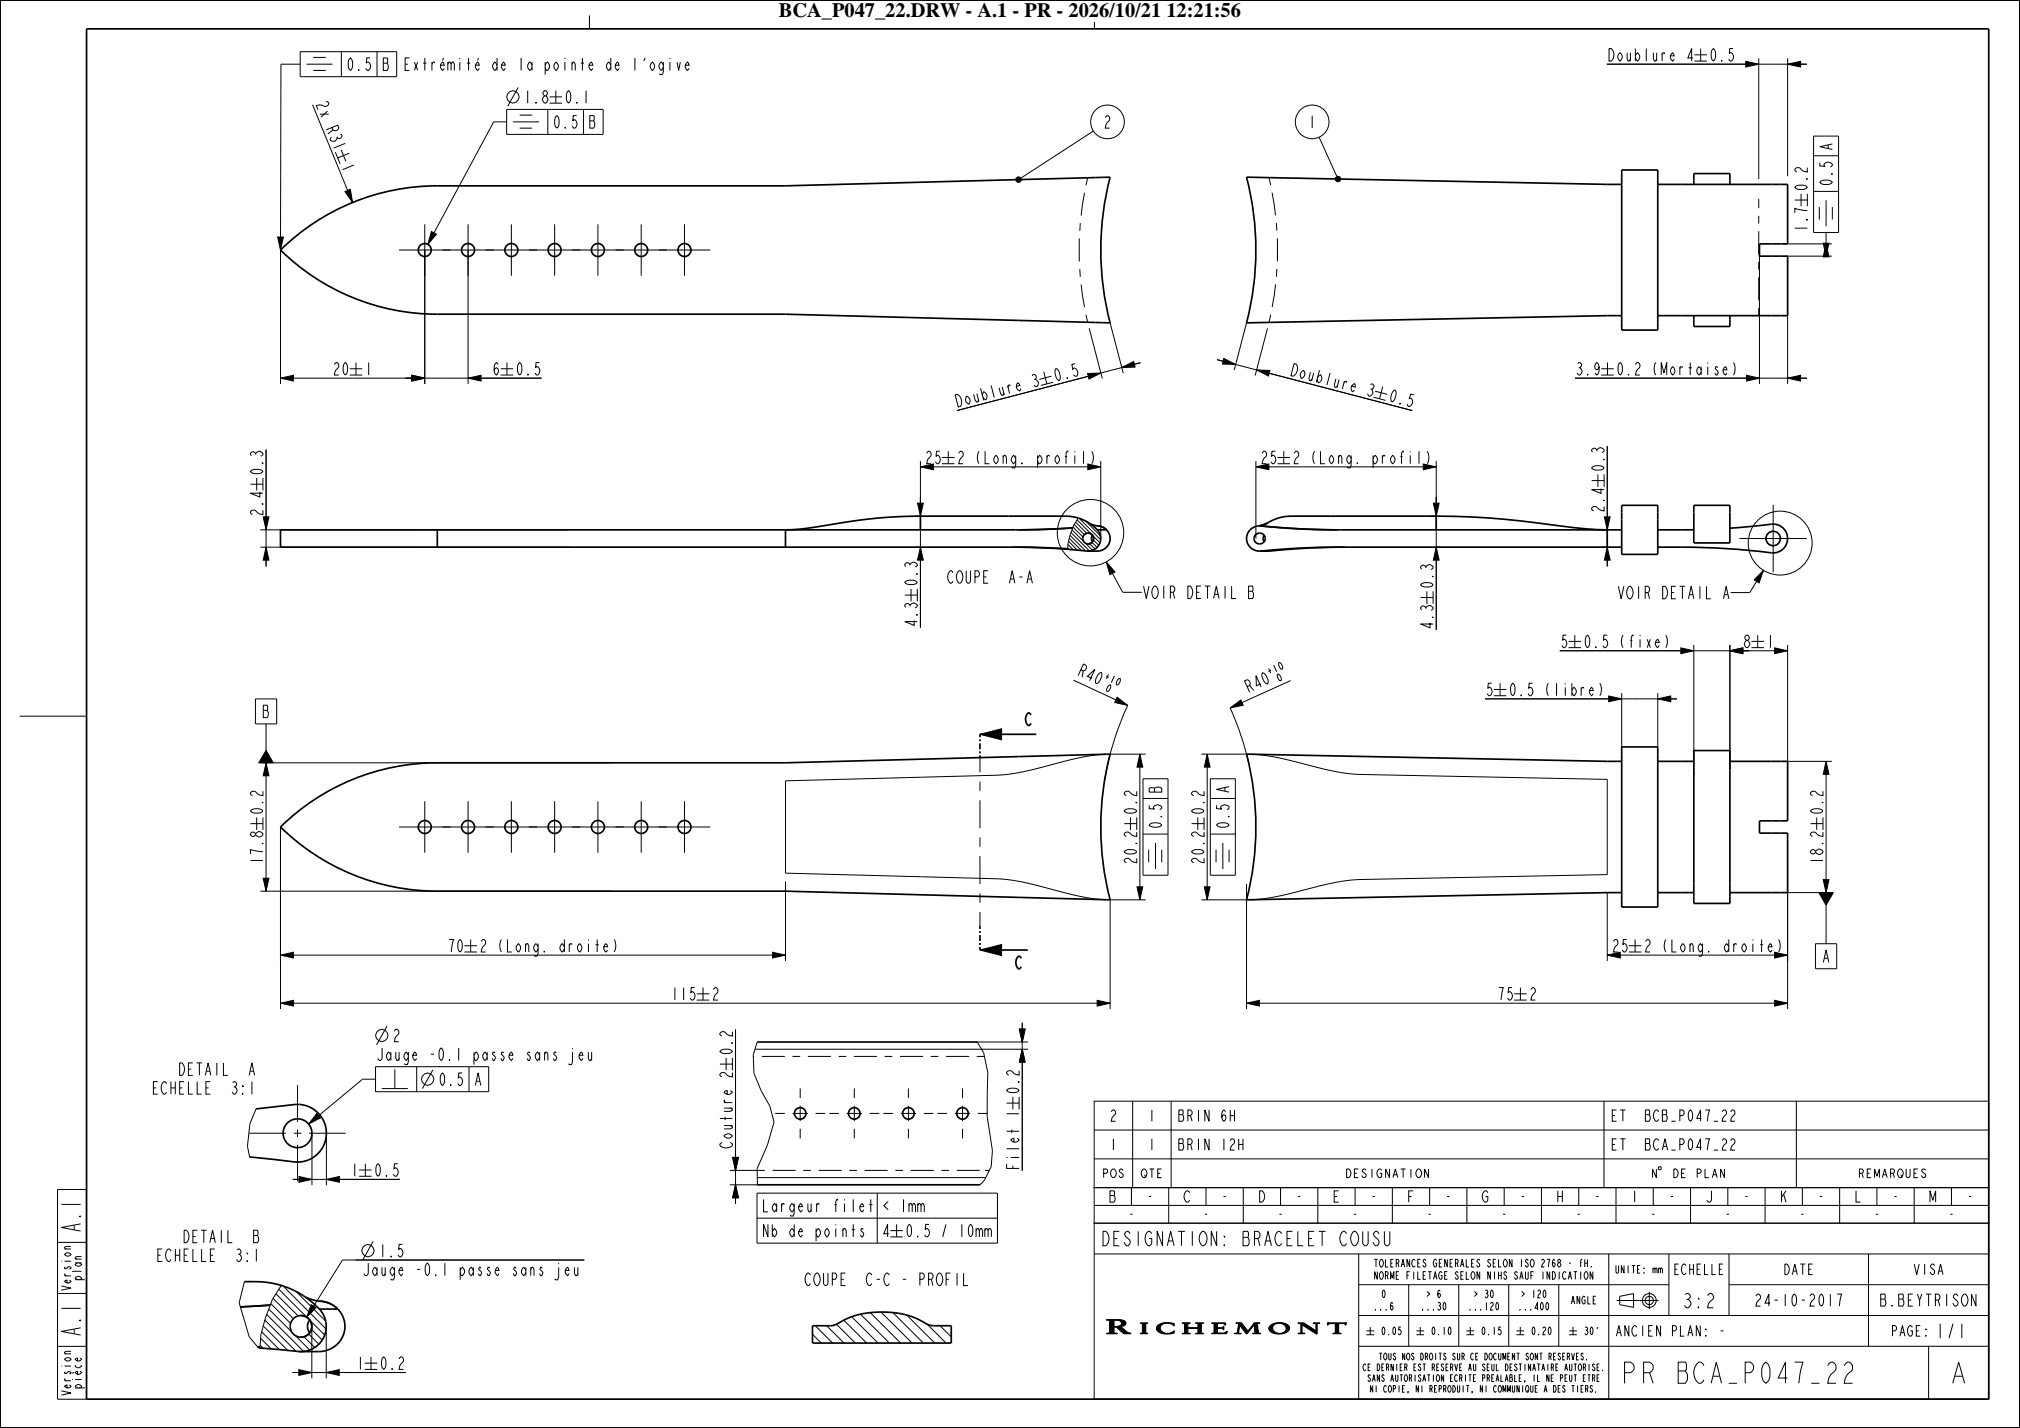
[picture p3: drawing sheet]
<svg xmlns="http://www.w3.org/2000/svg" width="420mm" height="297mm" viewBox="0 0 420 297" stroke-linecap="round" stroke-linejoin="round" font-family="sans-serif">
<g fill="none" stroke="#000" stroke-width=".35">
<path d="M0 0h420v297h-420zM18 6h395.5v285h-395.5zM337.2 38.4l-78-1.5a60 60 0 0 1 0 30.3l78-1.5M337.2 35.4h7.5v33.3h-7.5zM344.7 38.4h27v12.3h-5.9v2.6h5.9v12.4h-27M352.2 38.4v-2.3h7.5v2.3M58.3 52a46.5 46.5 0 0 1 32.6-13.3h72.4l67.5-1.8a60 60 0 0 0 0 30.3l-67.5-1.8h-72.4a46.5 46.5 0 0 1-32.6-13.4zM352.2 65.7v2.2h7.5v-2.2M90.9 110.2v3.6M191.4 107.4h30.2a9.1 9.1 0 0 1 6.6 2.8M191.4 107.4a117.5 117.5 0 0 0-22.1 2.3l-3.1 .4-2.9 .1v3.6M191.4 107.4v2.8"/>
<path d="M210.4 113.8h1.4M211.8 113.8l7.1 .2 7.3 .6M211.8 113.8l10.2 .3M211.8 110.2l11.3-.4-5.3 .3zM211.8 110.2h-153.5v3.6h153.5M226.7 109l1.4 .4M227.2 111.3l-.3 .7 .3 .7M228.1 109.4h.1M228.1 109.4l1 .2 1 .6M228.2 110.2a2.63 2.63 0 0 1 .5 2.8 2.63 2.63 0 0 1-2.5 1.6M228.2 110.2h1.9M230.1 110.2h.1"/>
<path d="M230.1 110.2a2.64 2.64 0 0 1 .4 3 2.64 2.64 0 0 1-2.8 1.4h-1.5M261.9 109.4a2.64 2.64 0 0 0-2.7 2.8 2.64 2.64 0 0 0 3 2.4M261.9 109.4h.3M261.9 109.4h-.1M262.2 114.6h1.6M262.2 109.4a159.4 159.4 0 0 0 16 .8M262.2 114.6h1.5M262.2 109.4h.1M262.2 109.4l7.9 .6 8.1 .2M262.8 111.3l-.2 .7 .2 .7M263.7 108.7l-1.8 .7M263.7 114.6h.3"/>
<path d="M264 114.6h-.2M278.2 113.8a159.4 159.4 0 0 0-16 .8M278.2 110.2h59M278.2 113.8h59M278.2 113.8l-7.1 .2-7.1 .6M279.6 113.8h-1.4M298.6 107.4a191.2 191.2 0 0 1 28.5 2.3l7.1 .5v3.6M298.6 107.4h-30.2a9.1 9.1 0 0 0-4.7 1.3M298.6 107.4v2.8M337.2 105.1h7.5v10.2h-7.5zM352.2 105.1h7.5v7.8h-7.5zM352.2 110.2h-7.5"/>
<path d="M359.7 109.9l7.7-.8a3.1 3.1 0 0 1 3.4 .8 3.1 3.1 0 0 1 .6 3.4 3 3 0 0 1-3.1 1.7l-10.7-1-12.9-.2M203.8 153.8v.4M203.8 154.6v1.2M203.8 156.3v.4M203.8 157.1v.6M214.4 148.7l-.4-.4a1.41 1.41 0 0 0-.6 2.1l.4 .5h.2l.4-.5M215.5 152.7h-11.7v.6M337.2 158.4l-78-1.5a60 60 0 0 1 0 30.3l78-1.5M337.2 155.4h7.5v33.3h-7.5zM344.7 158.4h7.5M352.2 156.1h7.5v31.8h-7.5zM359.7 158.4h12v12.3h-5.9v2.6h5.9v12.4h-12"/>
<path d="M58.3 172a46.5 46.5 0 0 1 32.6-13.3h72.4l67.5-1.8a60 60 0 0 0 0 30.3l-67.5-1.8h-72.4a46.5 46.5 0 0 1-32.6-13.4zM203.8 192.6v.6M203.8 193.6v.5M203.8 194.5v1.2M203.8 196.1v.5M203.8 197v.6h9.9M212.3 199.3l-.3-.4a1.41 1.41 0 0 0-.6 2.2l.4 .4h.2l.3-.4M344.7 185.7h7.5M157.4 216.7h45.8M53.2 230.6l7.9-.9a6 6 0 0 1 6.8 6.5 6 6 0 0 1-7.7 5.3l-8.3-.9M157.5 246.4h46.3M50 271.8l6.2-.4-6.2 .4"/>
<path d="M50.8 266.6a19.4 19.4 0 0 1 12.7 3.2M62.6 273.6a2.25 2.25 0 0 0-2.3 2.3 2.25 2.25 0 0 0 2.3 2.2 2.25 2.25 0 0 0 2.2-2.2M62.6 273.6a2.25 2.25 0 0 1 2.2 2.3M63.5 269.8l2.9 2.5M63.5 269.8l1.3 .5 1.6 .3M64.4 274.5a2.18 2.18 0 0 0 0 2.7M66.3 270.6h.1M66.4 270.6a5.5 5.5 0 0 1 3.8 1.7M66.4 272.3a5.3 5.3 0 0 1 1 5.6 5.3 5.3 0 0 1-4.8 3.2M70.2 272.3h-3.8M70.2 272.3h.1M70.2 272.3a5.2 5.2 0 0 1 1 5.7 5.2 5.2 0 0 1-4.9 3.1h-3.7"/>
<path d="M168.9 275.7h3.8l.9-.1a18.8 18.8 0 0 1 18.7-.5l1.5 .6h4v3.6h-28.9zM53.5 280.1h.6M53.7 280.3l8.3 .8M62 281.1h.6"/>
<circle cx="88.3" cy="52" r="1.35"/>
<circle cx="97.3" cy="52" r="1.35"/>
<circle cx="106.3" cy="52" r="1.35"/>
<circle cx="115.3" cy="52" r="1.35"/>
<circle cx="124.3" cy="52" r="1.35"/>
<circle cx="133.3" cy="52" r="1.35"/>
<circle cx="142.3" cy="52" r="1.35"/>
<circle cx="226.3" cy="112" r="1.13"/>
<circle cx="261.9" cy="112" r="1.15"/>
<circle cx="368.7" cy="112" r="1.5"/>
<circle cx="88.3" cy="172" r="1.35"/>
<circle cx="97.3" cy="172" r="1.35"/>
<circle cx="106.3" cy="172" r="1.35"/>
<circle cx="115.3" cy="172" r="1.35"/>
<circle cx="124.3" cy="172" r="1.35"/>
<circle cx="133.3" cy="172" r="1.35"/>
<circle cx="142.3" cy="172" r="1.35"/>
<circle cx="61.9" cy="235.7" r="3"/>
<circle cx="166.4" cy="231.6" r="1.2"/>
<circle cx="177.6" cy="231.6" r="1.2"/>
<circle cx="188.9" cy="231.6" r="1.2"/>
<circle cx="200.1" cy="231.6" r="1.2"/>
</g>
<g fill="none" stroke="#000" stroke-width=".21">
<path d="M62.4 13.4h-4l-.1 66.5M62.4 10.8h20.1v5.2h-20.1zM63.7 13.4h5.4M65.1 11.9h2.6M65.1 14.7h2.6M71 10.8v5.2M72.6 12.3l.3-.2a1.93 1.93 0 0 1 0 2.6 2.03 2.03 0 0 1-.3-2.4zM74.6 14.4l.1 .3zM77 12.1h-.7l-.1 1 .2-.2a.89 .89 0 0 1 .7 .9 .89 .89 0 0 1-.7 .9l-.4-.5M78.4 10.8v5.2M79.7 12.1h.8l.1 .2-.1 .8a1.19 1.19 0 0 1 0 1.6h-.8zM79.7 13.1h.8"/>
<path d="M107.7 18.2l-2.1 3.9M122.6 3.2v2.9M227.6 3.2v2.9M334.1 13.4h41.6M352.3 11.4h2.6M352.3 12.7h2.6M353.6 10.1v2.6M363 12.8l2.7 .6-2.7 .6zM365.7 12.2v25M371.7 13.4l2.7-.6v1.2zM371.7 12.2v24.4M65 21.8l8.3 20.3"/>
<path d="M69.7 31.6l1 2.5M70.9 31.2l1 2.4M71.7 39.8l1.1-.4 .5 2.7zM105.3 25.4h-2.7l-13.6 25.4M105.3 22.8h20.1v5.2h-20.1zM106.6 25.4h5.5M108.1 23.9h2.6M108.1 26.7h2.6M113.9 22.8v5.2M114.3 20.2h2.6M114.3 21.5h2.6M115.6 24.3l.2-.2a1.93 1.93 0 0 1 0 2.6 2.03 2.03 0 0 1-.2-2.4z"/>
<path d="M117.5 26.4l.1 .3zM119.9 24.1h-.7l-.1 1 .2-.2a.89 .89 0 0 1 .7 .9 .89 .89 0 0 1-.7 .9l-.3-.5M121.3 22.8v5.2M122.6 24.1h.8l.1 .2-.1 .8a1.19 1.19 0 0 1 0 1.6h-.8zM122.6 25.1h.8M211.2 37.1l.4-.3 .6 .1 .2 .5-.2 .4-.6 .1-.4-.3zM227.3 27.3l-15 9.7M274.3 28.5l3.6 8.2M277.7 37l.4-.4 .5 .2 .2 .4-.2 .5-.5 .1-.4-.3zM377.1 28.3h5.2v20.1h-5.2zM377.1 39.8h5.2M377.1 32.4h5.2"/>
<path d="M378.4 33.8v.7l1.1 .1-.3-.2a.89 .89 0 0 1 .9-.7 .89 .89 0 0 1 .9 .7l-.5 .3M378.6 37.7a2.03 2.03 0 0 1 2.4 .2 1.93 1.93 0 0 1-2.6 0zM380.1 30.2v.7M380.8 36.2l.2-.1zM381 29.9l-2.6 .6 2.6 .6M57.7 49.3h1.2l-.6 2.7zM83 52h64.7M88.3 46.7v33.2M89.7 48.1l1.1 .6-1.8 2.1zM97.3 46.7v33.2M106.3 46.7v10.7M115.3 46.7v10.7"/>
<path d="M124.3 46.7v10.7M133.3 46.7v10.7M142.3 46.7v10.7M365.8 53.2v26.7M370.8 50.7h10.1M371.4 53.3h9.5M371.7 53.5v26.4M374.5 40.3v2.6M375.8 40.3v2.6M378.3 43.1v2.6M379.1 50.6h1.2l-.6 2.7zM379.7 50.7l.6 2.7h-1.2z"/>
<path d="M379.7 41.6v5.5M379.7 48.4v4.9M381 43.1v2.6M58.3 78.7l2.7-.6v1.2zM58.3 78.7h54.3M72.7 76.7h2.6M72.7 78h2.6M74 75.4v2.6M85.6 78.1l2.7 .6-2.7 .6zM97.3 78.7l2.7-.6v1.2zM104.1 76.7h2.6M104.1 78h2.6"/>
<path d="M105.4 75.4v2.6M217 77.3l.7 2.5M218.6 78.3l-2.5 .6M218.9 79.5l-2.5 .7M226.1 77.7l2.8-.1-2.5 1.2zM226.5 68.3l2.7 10.4M230.8 67.2l2.7 10.4M233.2 76.4l2.5-1.2 .3 1.1zM237.1 75.4l-38.1 10M253.1 74.8l40.5 10.6M254.5 74.5l2.4 1.3-2.7-.1zM259.2 67.1l-2.6 9.9"/>
<path d="M261.3 76.9l2.7 .1-.3 1.2zM263.5 68.3l-2.5 9.8M327.5 78.7h48.2M332.9 76.7h2.6M332.9 78h2.6M363.1 78.1l2.7 .6-2.7 .6zM371.7 78.7l2.7-.6v1.2zM53.4 99.4v2.6M54.7 99.4v2.6M55.3 93.5v24.3M191.4 97.1l2.7-.6v1.2zM191.4 97.1h37.5"/>
<path d="M191.4 95.9v34.6M195.9 95.2h2.6M195.9 96.5h2.6M197.2 93.9v2.6M228.9 95.9v16.1M261.1 97.1l2.7-.6v1.2zM261.1 95.9v16.1M261.1 97.1h37.5M265.6 95.2h2.6M265.6 96.5h2.6M266.9 93.9v2.6M285.6 82.6l2.5 .7"/>
<path d="M285.9 81.4l2.5 .6M287.5 80.4l-.7 2.5M298.6 95.9v35.1M332.2 98.7v2.6M333.5 98.7v2.6M334.2 92.8v25M54.1 113.8h64.5M54.1 110.2h63.8M54.7 107.5h1.2l-.6 2.7zM55.3 113.8l.6 2.7h-1.2zM190.2 113.8h1.2M190.2 107.4h1.2"/>
<path d="M190.8 104.7h1.2l-.6 2.7zM191.4 113.8l.6 2.7h-1.2zM222 114.2h.1M222 114l.3 .3M222.1 113.2l1.1 1.2M222.2 112.6l1.8 1.8M222.3 112l2.6 2.5M222.5 111.3l3.2 3.3M222.7 110.8l3.8 3.8M222.9 110.2l2.4 2.4M223.1 109.6l2.1 2.1M223.3 109.1l2.2 2.1"/>
<path d="M223.6 108.6l2.3 2.3M223.9 108.1l3 3M224.2 107.7a12.7 12.7 0 0 0-2.2 6.5M224.2 107.7h.1M224.4 107.8l4.5 4.5M225.7 113l1.5 1.5M225.7 108.4l3.1 3.1M226.6 113.1l1.1 1.1M227 112.8l1.1 1.1M227.2 111.4l1.5 1.5M227.3 112.3l1.2 1.1M230 116.9l1.8 2.1-1 .5z"/>
<path d="M230 116.9l3.4 6.3h4M297.4 107.4h1.4M298 104.7h1.2l-.6 2.7zM298.6 113.8l.6 2.7h-1.2zM298.6 113.8h1.2M333 113.8h1.2M333 110.2h1.2M333.6 107.5h1.2l-.6 2.7zM334.2 113.8l.6 2.7h-1.2zM361.7 112h14M366.7 118.6l-.9 2.6-1.1-.6zM366.7 118.6l-2.9 4.6h-4"/>
<path d="M368.7 105v14M189.4 122.5v2.6M190.7 122.5v2.6M296.7 123v2.6M298 123v2.6M324.3 135.4h47.4M326.1 133.4h2.6M326.1 134.7h2.6M327.4 132.1v2.6M349.5 134.8l2.7 .6-2.7 .6zM352.2 134.2v26.9M359.7 135.4l2.7-.6v1.2z"/>
<path d="M359.7 134.2v25.9M364.2 133.4h2.6M364.2 134.7h2.6M365.5 132.1v2.6M369 134.8l2.7 .6-2.7 .6zM371.7 134.2v27.6M4.1 149h13.9M53.1 145.4h4.4v5.2h-4.4zM54.1 158.7h73M55.3 156.1l1.5 2.6h-3zM55.3 158.7l.6 2.7h-1.2zM55.3 150.6v5.5"/>
<path d="M55.3 158.7v26.7M203.8 152.7l4.5-1.1v2.3zM203.8 157.7v2.9M223.2 141.5l11.3 5.2a60 60 0 0 0-4.8 15.6M227.8 157l-5.8 1.1a82.5 82.5 0 0 1-14 3.1l-44.7 1.2v19.2l43.4 1.2a42.9 42.9 0 0 1 12.2 2.2l4.9 1.3 4 .7M227.8 156.9v.1M230.1 156.9l-2.3 .1M230.8 156.9h7.4M232.3 145l2.2 1.7-2.7-.6zM237 156.9l.6 2.7h-1.2zM237 156.9v30.3M249.8 156.9h9.4"/>
<path d="M251 156.9l.6 2.7h-1.2zM251 156.9v30.3M255.8 147.2l2.2-1.6 .5 1.1zM259.9 156.9l2.3 .1M262.2 156.9v.1M262.2 157l4.4 .8 6.9 1.7a45.6 45.6 0 0 0 14.5 1.7l46.2 .9v19.8l-49.2 1a47.8 47.8 0 0 0-14.5 2.4l-4.9 1.1-3.4 .6M268.3 141.6l-12.5 5.6a60 60 0 0 1 3.9 11.6M308.8 145.4h39.9M310.6 143.4h2.6M310.6 144.7h2.6M311.9 142.1v2.6M334.5 144.8l2.7 .6-2.7 .6z"/>
<path d="M337.2 144.2v11.2M344.7 145.4l2.7-.6v1.2zM344.7 144.2v11.2M371.7 158.4h9.2M379.7 158.4l.6 2.7h-1.2zM379.7 158.4v27.3M53.4 170v2.6M54.7 170v2.6M58.3 172v37.9M83 172h64.7M88.3 166.7v10.7M97.3 166.7v10.7"/>
<path d="M106.3 166.7v10.7M115.3 166.7v10.7M124.3 166.7v10.7M133.3 166.7v10.7M142.3 166.7v10.7M203.8 162.6v1.9M203.8 166.4v5.9M203.8 174.2v1.9M203.8 178.1v5.8M235 170v2.6M236.4 170v2.6M237.7 162h5.1v20h-5.1z"/>
<path d="M237.7 173.5h5.1M237.7 166.1h5.1M238.8 176.7v2.6M238.9 167.5v.7l1.1 .1-.2-.2a.89 .89 0 0 1 .9-.7 .89 .89 0 0 1 .9 .7l-.5 .3M238.9 164l.3-.2 .8 .2a1.19 1.19 0 0 1 1.6 0v.7h-2.7zM239.2 171.4a2.03 2.03 0 0 1 2.4 .2 1.93 1.93 0 0 1-2.7 0zM240 164v.7M240.2 175.3v5.4M241.3 169.9l.3-.1zM241.6 176.7v2.6M249.1 170v2.6M250.4 170v2.6"/>
<path d="M251.6 162h5.2v20h-5.2zM251.6 173.5h5.2M251.6 166.1h5.2M252.8 176.7v2.6M252.9 167.5v.7l1.1 .1-.2-.2a.89 .89 0 0 1 .9-.7 .89 .89 0 0 1 .9 .7l-.5 .3M253.2 171.4a2.03 2.03 0 0 1 2.4 .2 1.93 1.93 0 0 1-2.7 0zM254.3 175.3v5.4M254.7 163.8v.7M255.3 169.9l.3-.1zM255.6 163.6l-2.7 .6 2.7 .5M255.6 176.7v2.6M377.7 170v2.6"/>
<path d="M379 170v2.6M54.1 185.4h73M54.7 182.7h1.2l-.6 2.7zM58.3 198.7l2.7-.6v1.2zM58.3 198.7h105M96.6 196.7h2.6M96.6 198h2.6M97.9 195.4v2.6M160.6 198.1l2.7 .6-2.7 .6zM163.3 183.3v16.6M203.8 197.6l4.5-1.2v2.3zM203.8 185.8v1.9"/>
<path d="M203.8 189.7v2.9M227.8 187v.1M227.8 187l2.3 .1M236.4 184.5h1.2l-.6 2.7zM238.2 187.2h-7.4v22.7M249.8 187.2h9.4M250.4 184.5h1.2l-.6 2.7zM259.2 183.8v26.1M262.2 187l-2.3 .1M262.2 187v.1M334.2 198.7l2.7-.6v1.2zM334.2 185.7v14.2"/>
<path d="M334.2 198.7h37.5M338.7 196.7h2.6M338.7 198h2.6M340 195.4v2.6M371.7 185.7h9.2M371.7 180.4v29.5M377.5 196.3h4.4v5.2h-4.4zM378.2 185.7h3l-1.5 2.6zM379.1 183h1.2l-.6 2.7zM379.7 188.3v8M58.3 208.7l2.7-.6v1.2zM58.3 208.7h172.5"/>
<path d="M80.5 213.4l-2.2 3.9M144.9 206.7h2.6M144.9 208h2.6M152.9 214.1v36.3M157 218.2h56.7M157.4 216.7l-.8 2.7 .2 3.8 1.4 3.6 1.9 3.2 .8 3.4-1.3 4.8-2.2 4.8 .1 3.4M203 216.7h10.7M203.2 216.7l1.3 2.2 .9 4.2-.2 9.1 1.1 7.1-.2 3.4-1.4 2.8-.9 .9M211.9 214h1.2l-.6 2.7zM212.5 218.2l.6 2.7h-1.2zM212.5 212.7v30.8M228.1 208.1l2.7 .6-2.7 .6z"/>
<path d="M259.2 208.7l2.7-.6v1.2zM259.2 208.7h112.5M314.8 206.7h2.6M314.8 208h2.6M316.1 205.4v2.6M369 208.1l2.7 .6-2.7 .6zM51.9 235.7h7.6M53.2 230.6l-1.2 3.1-.6 4.7 .5 2.2M61.1 235.7h1.6M61.9 225.7v7.6M61.9 234.9v1.6M61.9 238.1v7.6"/>
<path d="M64.3 235.7h7.6M64.9 235.7v10.8M65.9 231.6l.7 .9-2.4 1.3zM67.9 235.7v10.8M78.1 221.9h23.5v5.2h-23.5zM78.1 224.5h-2.7l-11.2 9.3M79.4 226.4h5.4M82.1 222.4v4M86.6 221.9v5.2M90 222.5l-2.2 3.9M91.8 223.4l.2-.2a1.93 1.93 0 0 1 0 2.6 2.03 2.03 0 0 1-.2-2.4zM93.7 225.5l.1 .3z"/>
<path d="M96.1 223.2h-.7l-.1 1 .2-.2a.89 .89 0 0 1 .7 .9 .89 .89 0 0 1-.7 .9l-.3-.5M97.5 221.9v5.2M98.8 225.8l.6-2.6 .6 2.6M99.1 224.9h.6M149.7 221.3h2.6M151 220v2.6M152.3 220v2.6M209.3 229.4h2.6M210.6 228.1v2.6M211.9 228.1v2.6M227.4 229h186.2M227.5 235h186"/>
<path d="M227.5 229v62M235.5 229v18M243.5 229v18M333.5 229v18M373.5 229v18M413.5 229v62M12 247.4h6v43.6h-6zM60.9 245.3h22.3M62.2 244.7l2.7 .6-2.7 .6zM67.9 245.3l2.7-.6v1.2zM74.7 243.3h2.6M74.7 244.6h2.6"/>
<path d="M76 242v2.6M77.6 258.2l-2.2 3.9M151.7 246.4h6M151.7 243.4h5.9M152.3 240.7h1.2l-.6 2.7zM152.9 246.4l.6 2.7h-1.2zM157.4 248.2h50v10.4h-50zM157.4 253.4h50M182.4 248.2v10.4M184.8 256.6h-1l.8-1.9v2.6M185.1 256h2.6M185.1 257.3h2.6"/>
<path d="M186.4 254.7v2.6M188.8 254.9l.3-.2a1.93 1.93 0 0 1 0 2.6 2.03 2.03 0 0 1-.3-2.4zM190.8 257l.1 .3zM193.2 254.7h-.7l-.1 1 .2-.2a.89 .89 0 0 1 .7 .9 .89 .89 0 0 1-.7 .9l-.3-.5M196.7 254.7l-.7 2.6M200 254.7v2.6M201.6 254.9l.2-.2a1.93 1.93 0 0 1 0 2.6 2.03 2.03 0 0 1-.2-2.4zM202.9 256l.3-.5h.2l.2 .5v1.3M202.9 255.5v1.8M203.6 256l.3-.5h.2l.2 .5v1.3M204.8 256l.2-.5h.2l.2 .5v1.3M204.8 255.5v1.8"/>
<path d="M205 244.9h-47.5M205.4 256l.3-.5h.2l.2 .5v1.3M227.4 247h186.2M227.4 254.4h186.2M227.5 241h186M227.5 250.7h186M235.3 247v3.7M243 247v7.4M250.8 247v3.7M258.5 247v7.4M266.3 247v3.7M274 247v7.4"/>
<path d="M281.8 247v3.7M289.5 247v7.4M297.3 247v3.7M305 247v7.4M312.8 247v3.7M320.5 247v7.4M328.2 247v3.7M336 247v7.4M343.7 247v3.7M344.4 243.1v1.8l-.8-1.8v1.8M344.8 242.8l.5-.1 .1 .4-.4 .2zM348 243.1a.9 .9 0 0 1 .9 .9 .9 .9 0 0 1-.9 .9z"/>
<path d="M351.5 247v7.4M352.9 244h.5l.3-.3v-.3l-.3-.3h-.5v1.8M359.2 247v3.7M367 247v7.4M374.7 247v3.7M382.5 247v7.4M390.2 247v3.7M398 247v7.4M405.7 247v3.7M12 269h6M50.8 266.6l-1.1 4.4 2.1 7 1.9 2.3M54.1 279.8l.6 .6"/>
<path d="M54.2 278.3l2.2 2.3M54.4 277l3.7 3.7M54.7 275.8l5.1 5.1M55.1 274.5l6.5 6.5M55.5 273.4l7.6 7.7M55.9 272.3l4.8 4.8M56.3 271.1l4.1 4.1M56.8 270l4.2 4.3M57.4 269.1l4.6 4.6M58 268.1l5.8 5.9M58.5 267.4l-1.8 2.8-1.6 4-.9 3.4-.2 2.8M58.5 267.4h.1"/>
<path d="M58.9 267.5l8.9 8.9M61.4 277.8l3 3M61.6 268.6l6.1 6.2M63.2 278l2.2 2.3M64.2 277.4l2.1 2.2M64.4 274.6l3.1 3.1M64.7 271.3l1 .7-1.9 2zM64.7 276.5l2.3 2.2M64.8 275.9v10.8M67.8 275.9v10.8M121.5 262.1h-50.3l-7.4 11.9M168.9 277.5l1.9 1.8"/>
<path d="M169.5 275.7l3.6 3.6M171.9 275.7l3.6 3.6M173.9 275.4l3.9 3.9M175.4 274.6l4.8 4.7M177.1 273.9l5.5 5.4M178.9 273.3l6 6M180.9 273l6.4 6.3M183.2 272.9l6.4 6.4M185.7 273l6.3 6.3M188.5 273.5l5.8 5.8M192.8 275.4l3.9 3.9M195.5 275.7l2.3 2.4"/>
<path d="M227.5 260.8h186M230.1 277.4h2.2M230.4 274.6l.3 .3M230.6 277.3h1.2M230.6 274.7h1M230.7 277.2h1M230.7 274.8h.9M230.7 277.1h.9M230.7 274.9h.9M230.7 274.9v2.2l-.2 .2h-.4v.1h2.2v-.1l-.6-.2-.1-1.1h.5l1.6 1.4h1.5v-.1l-1-.4M230.7 275h.9M230.7 275.1h.9"/>
<path d="M230.7 275.2h.9M230.7 275.3h.9M230.7 275.4h.9M230.7 275.5h.9M230.7 275.6h.9M230.7 275.7h.9M230.7 275.8h.9M230.7 275.9h.9M230.7 276h2.4M230.7 276.1h.9M230.7 276.2h.9M230.7 276.3h.9"/>
<path d="M230.7 276.4h.9M230.7 276.5h.9M230.7 276.6h.9M230.7 276.7h.9M230.7 276.8h.9M230.7 276.9h.9M230.7 277h.9M231.6 274.6l1.3 .2 .3 .3-.1 .4-.5 .3-1 .1zM232.2 276.1h1M232.3 276.2h1M232.4 276.3h1M232.4 275.9h.9"/>
<path d="M232.5 276.4h1M232.6 276.5h1.1M232.7 274.7h.9M232.7 276.6h1.1M232.8 275.8h.8M232.8 276.7h1.1M232.9 274.8h.9M232.9 276.8h1.1M233 275.7h.8M233 274.9h1M233 276.9h1.1M233.1 275.6h.8"/>
<path d="M233.1 275h.9M233.1 275.5h.9M233.1 275.1h1M233.1 277h1.1M233.2 275.4h.9M233.2 275.2h.9M233.2 275.3h.9M233.2 277.1h1.2M233.3 274.6h-3.2v-.1h2.6l1.1 .2 .3 .3-.1 .4-1 .5 1.2 1M233.4 277.2h1.2M233.5 277.3h1.4M233.6 277.4h1.6"/>
<path d="M237.1 277.3l1.6 .1zM237.1 275.1l1.6 .1zM237.3 275.2l.2 .2M237.5 277.2h.8M237.5 275.3h.8M237.5 277.1h.7M237.5 275.4h.7M237.5 275.6h.7M237.5 275.4v1.7M237.5 275.7h.7M237.5 275.5h.7M237.5 276h.7"/>
<path d="M237.5 276.2h.7M237.5 276.1h.7M237.5 275.9h.7M237.5 275.8h.7M237.5 276.4h.7M237.5 276.3h.7M237.5 277.1l-.2 .2M237.5 276.9h.7M237.5 277h.7M237.5 276.8h.7M237.5 276.7h.7M237.5 276.6h.7"/>
<path d="M237.5 276.5h.7M238.2 275.4v1.7M238.2 277.1l.2 .2M238.4 275.2l-.2 .2M240.5 276.3h.7M240.5 276.2h.7M240.5 276.4h.7M240.5 276.5h.8M240.5 276.1h.7M240.5 276.6h.8M240.5 276h.8M240.6 276.7h.8"/>
<path d="M240.6 275.9h.7M240.6 276.8h.8M240.6 275.8h.8M240.7 276.9h.8M240.7 275.7h.7M240.8 277h.8M240.8 275.6h.7M241 277.1h.8M241 275.5h.7M241.2 275.4h.6M241.2 277.2h.8M241.4 275.3h.7"/>
<path d="M241.4 277.3h.9M241.8 275.2h1.8M241.8 277.4h1.8M243.3 275.3h.8M243.3 277.3h.8M243.6 277.2h.5M243.6 275.4h.5M243.8 277.1h.3M243.8 275.5h.3M243.9 277h.2M243.9 275.6h.3M244 275.7h.2"/>
<path d="M244 276.9h.2M244 275.8h.1M244 275.8h.2l-.1-.6-2.1-.1-1.2 .5-.3 .3v.4l.3 .6 .8 .4 1 .1 1.5-.1M244 275.8l-.5-.5-1.2-.1-.8 .4-.3 .6 .3 .7 .8 .4 1.1-.1 .6-.4M244 276.8h.1M244 276.8h.2l-.1 .5M245.8 275.2h1.7M245.8 277.4h1.7M246.2 277.3h.9M246.2 275.3h.9M246.3 277.2h.7M246.3 275.4h.7"/>
<path d="M246.3 275.9h.7M246.3 276.3h3.5M246.3 276.8h.7M246.3 276.7h.7M246.3 276.6h.7M246.3 276.5h.7M246.3 276.4h.7M246.3 275.5h.7M246.3 277.1h.7M246.3 277h.7M246.3 276.9h.7M246.3 276.2h3.5"/>
<path d="M246.3 276.1h.7M246.3 276h.7M246.3 275.8h.7M246.3 275.7h.7M246.3 275.6h.7M247 276.3v.9M248.6 277.4h1.7M248.6 275.2h1.7M249 277.3h.9M249 275.3h.9M249.1 277.2h.7M249.1 275.4h.7"/>
<path d="M249.1 275.9h.7M249.1 275.5h.7M249.1 276.1h.7M249.1 276h.7M249.1 275.8h.7M249.1 275.7h.7M249.1 275.6h.7M249.1 276.3l-.1 .9-.4 .2h1.7l-.5-.3v-1.7l.5-.3h-1.7l.5 .3v.7h-2.1v-.8l.5-.2h-1.7l.5 .3v1.7l-.5 .3h1.7l-.5-.2M249.1 276.4h.7M249.1 276.5h.7M249.1 276.7h.7M249.1 276.6h.7"/>
<path d="M249.1 276.8h.7M249.1 276.9h.7M249.1 277h.7M249.1 277.1h.7M252.2 275.2l.2 .2M252.4 277.2h.9M252.4 275.3h.7M252.4 277.1h.8M252.4 275.4h.7M252.4 275.4v1.7M252.4 275.5h.7M252.4 275.7h.7"/>
<path d="M252.4 275.6h.7M252.4 275.8h.7M252.4 275.9h.7M252.4 276h.7M252.4 276.1h.7M252.4 276.2h2.1M252.4 276.3h.7M252.4 276.4h.7M252.4 276.5h.7M252.4 276.6h.7M252.4 276.7h.7M252.4 276.9h.7"/>
<path d="M252.4 276.8h.7M252.4 277h.7M252.4 277.1l-.2 .2M253.1 277l.2 .2 1.1 .1 .8-.4-.2 .5h-3.1l3.1-.1M253.1 276.1h1l.4-.2v.7l-.5-.3h-.9v.7M254.1 276.1h.4M254.2 276.3h.3M254.3 276h.2M254.3 276.4h.2M254.3 275.9h.2M254.3 276.5h.2M254.5 275.3h.3"/>
<path d="M254.6 275.4h.2M254.6 277.2h.5M254.6 275.5h.2M254.7 275.6h.1M254.7 275.6l-.3-.3h-1.3v.8M254.8 277.1h.3M254.8 275.2l-2.9-.1h2.9v.5h-.1M254.9 277h.3M255 276.9h.2M256.6 277.3h1.5M257.1 277.2h.5M257.2 277.1h.3"/>
<path d="M257.3 277.1l-.2 .2-.5 .1h1.5l-.4-.1-.2-.2M257.3 277h.2M257.3 276.9h.3M257.3 276.8h.3M257.3 275.2h.9M257.3 276.7h.3M257.3 276.6h.3M257.3 276.5h.3M257.4 276.4h.2M257.4 276.3h.3M257.4 276.2h.3M257.4 276.1h.3"/>
<path d="M257.4 276h.3M257.4 275.3l-.4-.2h1.1l1.4 1.7 1.3-1.7h1.2l-.4 .1-.2 .3M257.4 275.3l-.1 1.8M257.4 275.3h.9M257.4 275.9h.3M257.5 275.8h.2M257.5 275.7h.2M257.5 275.6h1M257.5 275.4h.9M257.5 275.5h1M257.5 277.1l.3-1.5 1.5 1.8 1.4-1.8 .2 1.6M257.9 275.7h.7"/>
<path d="M257.9 275.8h.8M258 275.9h.8M258.1 276h.7M258.2 276.1h.7M258.2 276.2h.8M258.3 276.3h.8M258.4 276.4h.8M258.5 276.5h.7M258.5 276.6h.8M258.6 276.7h.8M258.7 276.8h1M258.8 276.9h.9"/>
<path d="M258.9 277h.7M258.9 277.1h.6M259 277.2h.4M259.1 277.3h.3M259.2 277.4h.1M259.5 276.7h.3M259.6 276.6h.3M259.7 276.5h.3M259.8 276.4h.3M259.9 276.3h.2M259.9 276.2h.3M260 276.1h.3"/>
<path d="M260.1 276h.3M260.2 275.9h.2M260.3 275.8h.2M260.3 275.7h.3M260.4 275.6h.3M260.4 277.3h1.8M260.5 275.5h1M260.6 275.4h.8M260.6 275.3h.9M260.7 275.2h.9M260.7 275.6h.8M260.8 275.7h.7"/>
<path d="M260.8 275.8h.7M260.8 275.9h.7M260.8 276h.7M260.8 276.1h.7M260.8 276.2h.7M260.8 276.3h.8M260.8 276.4h.8M260.9 276.5h.7M260.9 276.6h.7M260.9 276.7h.7M260.9 277.2h.8M260.9 276.8h.7"/>
<path d="M260.9 276.9h.7M260.9 277h.8M260.9 277.1h.8M261.4 275.5l.3 1.6 .5 .3h-1.8l.5-.2M263.8 276.3h.8M263.8 276.4h.8M263.8 276.2h.8M263.8 276.5h.8M263.9 276.1h.7M263.9 276.6h.8M263.9 276h.7M263.9 276.7h.8"/>
<path d="M264 275.9h.7M264 276.8h.8M264 275.8a3 3 0 0 1 4.1 .2 1.17 1.17 0 0 1-1.1 1.3 2.81 2.81 0 0 1-3.1-.7v-.5zM264 275.8h.7M264.1 276.9h.8M264.1 275.7h.7M264.2 277h.8M264.3 275.6h.6M264.3 277.1h.9M264.4 275.5h.6M264.5 277.2h.8M264.6 275.4h.6"/>
<path d="M264.8 277.3h.8M264.8 275.7a1.54 1.54 0 0 1 2.6 .7 1.48 1.48 0 0 1-1.5 .9 1.48 1.48 0 0 1-1.3-1.2zM264.9 275.3h.5M265.1 277.4h1.6M265.3 275.2h1.5M266.4 275.3h.8M266.5 277.3h.6M266.7 275.4h.7M266.8 277.2h.5M266.9 275.5h.7M267 277.1h.5M267 275.6h.8"/>
<path d="M267.1 277h.6M267.1 275.7h.8M267.2 276.9h.6M267.2 275.8h.8M267.3 276.8h.6M267.3 275.9h.8M267.3 276h.8M267.3 276.7h.7M267.4 276.1h.7M267.4 276.6h.7M267.4 276.2h.8M267.4 276.5h.7"/>
<path d="M267.4 276.3h.8M267.4 276.4h.7M269.9 277.3l1.4 .1zM270.2 275.2l.3 .3v1.5M270.4 277.2h.4M270.4 275.3h.9M270.5 277.1h.2M270.5 275.4h1M270.5 277h.2M270.5 275.5h1.2M270.5 277l-.3 .3M270.5 276.9h.2"/>
<path d="M270.5 276.8h.2M270.5 276.7h.2M270.5 276.6h.2M270.5 276.5h.2M270.5 276.4h.2M270.5 276.3h.2M270.5 276.2h.2M270.5 276.1h.2M270.5 276h.2M270.5 275.9h.2M270.5 275.8h.2M270.5 275.7h.2"/>
<path d="M270.5 275.6h.2M270.7 277l.1 .2M270.8 277.2l.2 .1M270.9 275.6h.9M271 275.7h1M271.2 275.8h.9M271.2 275.2l-1.3-.1h1.2l2.5 1.7v-1.3l-.3-.3M271.3 275.9h1M271.5 276h.9M271.6 276.1h1M271.8 276.2h.9M271.9 276.3h1"/>
<path d="M272.1 276.4h1M272.3 276.5h.9M272.4 276.6h1M272.6 276.7h.9M272.7 276.8h1.2M272.9 276.9h1M273 275.1l1.4 .1zM273 277h.9M273.2 277.1h.7M273.3 277.2h.6M273.5 277.3h.4M273.5 275.3h.4"/>
<path d="M273.6 275.4h.3M273.6 275.5h.3M273.6 275.6h.3M273.6 276h.3M273.6 276.2h.3M273.6 276.1h.3M273.6 275.9h.3M273.6 275.8h.3M273.6 275.7h.3M273.6 276.7h.3M273.6 276.6h.3M273.6 276.5h.3"/>
<path d="M273.6 276.4h.3M273.6 276.3h.3M273.7 277.4h.2M274.2 275.2l-.3 .3v2l-3.2-2v1.5M276 275.5h.2M276 275.4h.3M276 275.3h.5M276 275.2h3.9M276.1 275.1h.2M277.1 277.3l1.8 .1zM277.6 277.2h.8M277.6 277.1h.7"/>
<path d="M277.6 277h.7M277.6 276.9h.7M277.6 276.8h.7M277.6 276.7h.7M277.6 276.6h.7M277.6 276.5h.7M277.6 276.4h.7M277.6 276.3h.7M277.6 276.2h.7M277.6 276.1h.7M277.6 276h.7M277.6 275.9h.7"/>
<path d="M277.6 275.8h.7M277.6 275.7h.7M277.6 275.6h.7M277.6 275.5h.7M277.6 275.4h.7M277.6 275.3v1.8l-.2 .2M278.3 275.3v1.8l.3 .2M279.5 275.3h.4M279.6 275.4l.1 .2M279.7 275.4h.2M279.7 275.5h.2M279.7 275.6h.1"/>
<path d="M279.8 275.1h.1M279.9 275.1h-3.5l-.3-.1-.1 .6 .6-.3 3 .1M279.9 275.1v.5h-.2M282.5 273.6h131M282.5 267.2h64.5M282.5 260.8v30.2M284.1 276.8h1.6M284.1 277.6h1.6M284.9 276v1.6M287.5 276.1l.1-.1a1.19 1.19 0 0 1 0 1.6 1.25 1.25 0 0 1-.1-1.5zM288.7 277.5l.1 .1zM289.7 276.1l.2-.1a1.19 1.19 0 0 1 0 1.6 1.25 1.25 0 0 1-.2-1.5z"/>
<path d="M291.3 276h-.4l-.1 .7 .1-.2a.55 .55 0 0 1 .5 .6 .55 .55 0 0 1-.5 .5l-.2-.3M292.9 267.2v12.8M294.5 276.8h1.6M294.5 277.6h1.6M295.3 276v1.6M297.9 276.1l.1-.1a1.19 1.19 0 0 1 0 1.6 1.25 1.25 0 0 1-.1-1.5zM299.1 277.5l.1 .1zM300.3 276v1.6M301.3 276.1l.1-.1a1.19 1.19 0 0 1 0 1.6 1.25 1.25 0 0 1-.1-1.5zM303.3 267.2v12.8M304.9 276.8h1.6M304.9 277.6h1.6"/>
<path d="M305.7 276v1.6M308.3 276.1l.1-.1a1.19 1.19 0 0 1 0 1.6 1.25 1.25 0 0 1-.1-1.5zM309.5 277.5l.1 .1zM310.7 276v1.6M312.1 276h-.4l-.1 .7 .1-.2a.55 .55 0 0 1 .5 .6 .55 .55 0 0 1-.5 .5l-.2-.3M313.7 267.2v12.8M315.3 276.8h1.6M315.3 277.6h1.6M316.1 276v1.6M318.7 276.1l.1-.1a1.19 1.19 0 0 1 0 1.6 1.25 1.25 0 0 1-.1-1.5zM319.9 277.5l.1 .1zM320.8 276.3l.2-.3 .4 .3-.6 1.3h.6"/>
<path d="M322.1 276.1l.1-.1a1.19 1.19 0 0 1 0 1.6 1.25 1.25 0 0 1-.1-1.5zM324.1 267.2v12.8M326.3 276.8h1.6M326.3 277.6h1.6M327.1 276v1.6M329.6 276.1l.3-.1 .2 .3-.2 .4a.49 .49 0 0 1 .3 .5 .49 .49 0 0 1-.5 .4l-.2-.3M329.7 276.7h.2M330.8 276.1l.1-.1a1.19 1.19 0 0 1 0 1.6 1.25 1.25 0 0 1-.1-1.5zM332.3 276l-.3 .4M334.5 260.8v30.2M336.1 270.5h8.7M336.8 269.6l2.9-.6v2.9l-2.9-.6z"/>
<path d="M342.9 268.7v3.6M347 260.8v12.8M359.5 267.2h54M359.5 260.8v12.8M388.5 260.8v19.2M60.8 285.5h23.5M62.1 284.9l2.7 .6-2.7 .6zM67.8 285.5l2.7-.6v1.2zM75.8 283.5h2.6M75.8 284.8h2.6M77.1 282.2v2.6M227.4 291h186.2"/>
<path d="M282.5 280h131M401 280v11"/>
<circle cx="106.6" cy="20.2" r="1.28"/>
<circle cx="230.3" cy="25.3" r="3.5"/>
<circle cx="272.8" cy="25.3" r="3.5"/>
<circle cx="226.7" cy="110.8" r="6.9"/>
<circle cx="370.1" cy="113" r="6.6"/>
<circle cx="79.4" cy="215.4" r="1.28"/>
<circle cx="88.9" cy="224.5" r="1.28"/>
<circle cx="76.5" cy="260.1" r="1.28"/>
<circle cx="342.9" cy="270.5" r="1.44"/>
<circle cx="342.9" cy="270.5" r=".86"/>
</g>
<g fill="#000">
<path d="M363 12.8l2.7 .6-2.7 .6zM371.7 13.4l2.7-.6v1.2zM211.2 37.1l.4-.3 .6 .1 .2 .5-.2 .4-.6 .1-.4-.3zM277.7 37l.4-.4 .5 .2 .2 .4-.2 .5-.5 .1-.4-.3zM57.7 49.3h1.2l-.6 2.7zM71.7 39.8l1.1-.4 .5 2.7zM89.7 48.1l1.1 .6-1.8 2.1zM379.1 50.6h1.2l-.6 2.7zM379.7 50.7l.6 2.7h-1.2zM58.3 78.7l2.7-.6v1.2zM85.6 78.1l2.7 .6-2.7 .6zM97.3 78.7l2.7-.6v1.2z"/>
<path d="M226.1 77.7l2.8-.1-2.5 1.2zM233.2 76.4l2.5-1.2 .3 1.1zM254.5 74.5l2.4 1.3-2.7-.1zM261.3 76.9l2.7 .1-.3 1.2zM363.1 78.1l2.7 .6-2.7 .6zM371.7 78.7l2.7-.6v1.2zM191.4 97.1l2.7-.6v1.2zM261.1 97.1l2.7-.6v1.2zM55.3 113.8l.6 2.7h-1.2zM54.7 107.5h1.2l-.6 2.7zM190.8 104.7h1.2l-.6 2.7zM191.4 113.8l.6 2.7h-1.2z"/>
<path d="M230 116.9l1.8 2.1-1 .5zM298 104.7h1.2l-.6 2.7zM298.6 113.8l.6 2.7h-1.2zM334.2 113.8l.6 2.7h-1.2zM333.6 107.5h1.2l-.6 2.7zM366.7 118.6l-.9 2.6-1.1-.6zM349.5 134.8l2.7 .6-2.7 .6zM359.7 135.4l2.7-.6v1.2zM369 134.8l2.7 .6-2.7 .6zM55.3 158.7l.6 2.7h-1.2zM55.3 156.1l1.5 2.6h-3zM203.8 152.7l4.5-1.1v2.3z"/>
<path d="M232.3 145l2.2 1.7-2.7-.6zM237 156.9l.6 2.7h-1.2zM251 156.9l.6 2.7h-1.2zM255.8 147.2l2.2-1.6 .5 1.1zM334.5 144.8l2.7 .6-2.7 .6zM344.7 145.4l2.7-.6v1.2zM379.7 158.4l.6 2.7h-1.2zM54.7 182.7h1.2l-.6 2.7zM58.3 198.7l2.7-.6v1.2zM160.6 198.1l2.7 .6-2.7 .6zM203.8 197.6l4.5-1.2v2.3zM236.4 184.5h1.2l-.6 2.7z"/>
<path d="M250.4 184.5h1.2l-.6 2.7zM334.2 198.7l2.7-.6v1.2zM378.2 185.7h3l-1.5 2.6zM379.1 183h1.2l-.6 2.7zM58.3 208.7l2.7-.6v1.2zM211.9 214h1.2l-.6 2.7zM228.1 208.1l2.7 .6-2.7 .6zM259.2 208.7l2.7-.6v1.2zM369 208.1l2.7 .6-2.7 .6zM65.9 231.6l.7 .9-2.4 1.3zM212.5 218.2l.6 2.7h-1.2zM62.2 244.7l2.7 .6-2.7 .6z"/>
<path d="M67.9 245.3l2.7-.6v1.2zM152.9 246.4l.6 2.7h-1.2zM152.3 240.7h1.2l-.6 2.7zM64.7 271.3l1 .7-1.9 2zM62.1 284.9l2.7 .6-2.7 .6zM67.8 285.5l2.7-.6v1.2z"/>
</g>
<g fill="none" stroke="#000" stroke-width=".21" stroke-dasharray="1.6 1.6 4.8 1.6" stroke-linecap="butt">
<path d="M226.1 37a64.5 64.5 0 0 0 0 30M263.8 36.9a64.5 64.5 0 0 1 0 30.2M365.7 65.7v-24.3M204.7 219.7h-48.1M166.4 231.6h-5.2M166.4 231.6h5.2M166.4 231.6v5.2M166.4 231.6v-5.2M177.6 231.6h-5.2M177.6 231.6h5.2M177.6 231.6v5.2M177.6 231.6v-5.2"/>
<path d="M188.9 231.6h-5.2M188.9 231.6h5.2M188.9 231.6v5.2M188.9 231.6v-5.2M200.1 231.6h-5.2M200.1 231.6h5.2M200.1 231.6v5.2M200.1 231.6v-5.2M157.4 243.4h47.4M204.8 243.4h.9"/>
</g>
<path d="M162 .6h96v3.8h-96z" fill="#fff"/>
<g font-size="5.7">
<text x="336.3" y="287.7">PR BCA_P047_22</text>
<text x="405" y="287.7">A</text>
</g>
<g font-size="5.2">
<text x="16.8" y="256.9" transform="rotate(-90 16.8 256.9)">A.1</text>
<text x="16.8" y="278.5" transform="rotate(-90 16.8 278.5)">A.1</text>
</g>
<text font-size="4.2" x="162" y="3.5">BCA_P047_22.DRW - A.1 - PR - 2026/10/21 12:21:56</text>
<g font-size="3.9">
<text x="228.8" y="259.1">DESIGNATION:BRACELET COUSU</text>
<text x="349.2" y="272">3:2</text>
<text x="402.3" y="278.3">1/1</text>
</g>
<g font-size="3.4">
<text x="83.8" y="14.7">Extrémité de la pointe de l'ogive</text>
<text x="334.1" y="12.7">Doublure4</text>
<text x="355.3" y="12.7">0.5</text>
<text x="65.6" y="21.5" transform="rotate(68 65.6 21.5)">2x R31</text>
<text x="108.8" y="21.5">1.8</text>
<text x="117.3" y="21.5">0.1</text>
<text x="229.6" y="26.7">2</text>
<text x="272.1" y="26.7">1</text>
<text x="70.9" y="34.5" transform="rotate(68 70.9 34.5)">1</text>
<text x="375.8" y="39.9" transform="rotate(-90 375.8 39.9)">0.2</text>
<text x="375.8" y="48.4" transform="rotate(-90 375.8 48.4)">1.7</text>
<text x="69.1" y="78">20</text>
<text x="75.7" y="78">1</text>
<text x="102.3" y="78">6</text>
<text x="107.1" y="78">0.5</text>
<text x="219.4" y="79.4" transform="rotate(-15 219.4 79.4)">0.5</text>
<text x="268" y="78" transform="rotate(15 268 78)">Doublure3</text>
<text x="288.5" y="83.4" transform="rotate(15 288.5 83.4)">0.5</text>
<text x="327.5" y="78">3.9</text>
<text x="336" y="78">0.2 (Mortaise)</text>
<text x="198.8" y="84.8" transform="rotate(-15 198.8 84.8)">Doublure3</text>
<text x="54.7" y="99" transform="rotate(-90 54.7 99)">0.3</text>
<text x="192.2" y="96.5">25</text>
<text x="198.9" y="96.5">2 (Long. profil)</text>
<text x="262" y="96.5">25</text>
<text x="268.7" y="96.5">2 (Long. profil)</text>
<text x="333.5" y="98.2" transform="rotate(-90 333.5 98.2)">0.3</text>
<text x="54.7" y="107.5" transform="rotate(-90 54.7 107.5)">2.4</text>
<text x="333.5" y="106.7" transform="rotate(-90 333.5 106.7)">2.4</text>
<text x="190.7" y="122" transform="rotate(-90 190.7 122)">0.3</text>
<text x="195.3" y="121.3">COUPE</text>
<text x="208.9" y="121.3">A-A</text>
<text x="237.4" y="124.5">VOIR DETAILB</text>
<text x="298" y="122.5" transform="rotate(-90 298 122.5)">0.3</text>
<text x="336.2" y="124.5">VOIR DETAILA</text>
<text x="190.7" y="130.5" transform="rotate(-90 190.7 130.5)">4.3</text>
<text x="298" y="131" transform="rotate(-90 298 131)">4.3</text>
<text x="324.3" y="134.7">5</text>
<text x="329.2" y="134.7">0.5 (fixe)</text>
<text x="362.3" y="134.7">8</text>
<text x="367.2" y="134.7">1</text>
<text x="223.8" y="140.3" transform="rotate(25 223.8 140.3)">R40</text>
<text x="54.4" y="149.3">B</text>
<text x="259.4" y="144.2" transform="rotate(-24 259.4 144.2)">R40</text>
<text x="308.8" y="144.7">5</text>
<text x="313.6" y="144.7">0.5 (libre)</text>
<text x="54.7" y="169.6" transform="rotate(-90 54.7 169.6)">0.2</text>
<text x="236.4" y="169.6" transform="rotate(-90 236.4 169.6)">0.2</text>
<text x="250.4" y="169.6" transform="rotate(-90 250.4 169.6)">0.2</text>
<text x="379" y="169.6" transform="rotate(-90 379 169.6)">0.2</text>
<text x="54.7" y="179.9" transform="rotate(-90 54.7 179.9)">17.8</text>
<text x="236.4" y="179.9" transform="rotate(-90 236.4 179.9)">20.2</text>
<text x="250.4" y="179.9" transform="rotate(-90 250.4 179.9)">20.2</text>
<text x="379" y="179.9" transform="rotate(-90 379 179.9)">18.2</text>
<text x="92.9" y="198">70</text>
<text x="99.6" y="198">2 (Long. droite)</text>
<text x="335" y="198">25</text>
<text x="341.7" y="198">2 (Long. droite)</text>
<text x="378.8" y="200.2">A</text>
<text x="139.4" y="208">115</text>
<text x="147.9" y="208">2</text>
<text x="311.2" y="208">75</text>
<text x="317.9" y="208">2</text>
<text x="78.1" y="220.6">Jauge -0.1 passe sans jeu</text>
<text x="81.5" y="216.7">2</text>
<text x="152.3" y="219.6" transform="rotate(-90 152.3 219.6)">0.2</text>
<text x="29.6" y="227.6">ECHELLE</text>
<text x="35.2" y="223.7">DETAIL</text>
<text x="47.2" y="227.6">3:1</text>
<text x="51.3" y="223.7">A</text>
<text x="211.9" y="227.7" transform="rotate(-90 211.9 227.7)">0.2</text>
<text x="152.3" y="239" transform="rotate(-90 152.3 239)">Couture2</text>
<text x="72.8" y="244.6">1</text>
<text x="77.7" y="244.6">0.5</text>
<text x="211.9" y="243.5" transform="rotate(-90 211.9 243.5)">Filet 1</text>
<text x="158.3" y="252.1">Largeur filet&lt; 1mm</text>
<text x="158.3" y="257.3">Nb de points</text>
<text x="30.5" y="262.4">ECHELLE</text>
<text x="36.2" y="258.5">DETAIL</text>
<text x="48.1" y="262.4">3:1</text>
<text x="52.2" y="258.5">B</text>
<text x="78.7" y="261.4">1.5</text>
<text x="75.2" y="265.3">Jauge -0.1 passe sans jeu</text>
<text x="165.7" y="267.4">COUPE</text>
<text x="179.3" y="267.4">C-C- PROFIL</text>
<text x="74" y="284.8">1</text>
<text x="78.9" y="284.8">0.2</text>
</g>
<g font-size="3.3">
<text x="363.6" y="271.7">24-10-2017</text>
<text x="389.5" y="271.7">B.BEYTRISON</text>
</g>
<g font-size="3.1">
<text x="230.5" y="233.2">2</text>
<text x="238.5" y="233.2">1</text>
<text x="244.8" y="233.2">BRIN 6H</text>
<text x="334.8" y="233.2">ET</text>
<text x="341.8" y="233.2">BCB_P047_22</text>
<text x="230.5" y="239.2">1</text>
<text x="238.5" y="239.2">1</text>
<text x="244.8" y="239.2">BRIN 12H</text>
<text x="334.8" y="239.2">ET</text>
<text x="341.8" y="239.2">BCA_P047_22</text>
<text x="230.3" y="250">B</text>
<text x="245.8" y="250">C</text>
<text x="261.3" y="250">D</text>
<text x="276.8" y="250">E</text>
<text x="292.3" y="250">F</text>
<text x="307.8" y="250">G</text>
<text x="323.3" y="250">H</text>
<text x="338.8" y="250">I</text>
<text x="354.3" y="250">J</text>
<text x="369.8" y="250">K</text>
<text x="385.3" y="250">L</text>
<text x="400.8" y="250">M</text>
</g>
<g font-size="2.9">
<text x="347.2" y="265.1">ECHELLE</text>
<text x="370.3" y="265.1">DATE</text>
<text x="397.3" y="265.1">VISA</text>
<text x="335.8" y="277.9">ANCIEN PLAN:-</text>
<text x="393.5" y="277.9">PAGE:</text>
</g>
<g font-size="2.6">
<text x="14.8" y="269.2" transform="rotate(-90 14.8 269.2)">Version</text>
<text x="17" y="266.8" transform="rotate(-90 17 266.8)">plan</text>
<text x="14.8" y="291" transform="rotate(-90 14.8 291)">Version</text>
<text x="17" y="289.4" transform="rotate(-90 17 289.4)">pièce</text>
</g>
<g font-size="2.3">
<text x="228.8" y="244.9">POS</text>
<text x="236.8" y="244.9">QTE</text>
<text x="278.6" y="244.9">DESIGNATION</text>
<text x="349" y="244.9">DE</text>
<text x="354.4" y="244.9">PLAN</text>
<text x="385.4" y="244.9">REMARQUES</text>
<text x="238.4" y="249.8">-</text>
<text x="253.9" y="249.8">-</text>
<text x="269.4" y="249.8">-</text>
<text x="284.9" y="249.8">-</text>
<text x="300.4" y="249.8">-</text>
<text x="315.9" y="249.8">-</text>
<text x="331.4" y="249.8">-</text>
<text x="346.9" y="249.8">-</text>
<text x="362.4" y="249.8">-</text>
<text x="377.9" y="249.8">-</text>
<text x="393.4" y="249.8">-</text>
<text x="408.9" y="249.8">-</text>
<text x="234.5" y="253.5">-</text>
<text x="250" y="253.5">-</text>
<text x="265.5" y="253.5">-</text>
<text x="281" y="253.5">-</text>
<text x="296.5" y="253.5">-</text>
<text x="312" y="253.5">-</text>
<text x="327.5" y="253.5">-</text>
<text x="343" y="253.5">-</text>
<text x="358.5" y="253.5">-</text>
<text x="374" y="253.5">-</text>
<text x="389.5" y="253.5">-</text>
<text x="405" y="253.5">-</text>
</g>
<g font-size="2.1">
<text x="282.9" y="263.5">TOLERANCES GENERALES SELON ISO 2768 - fH.</text>
<text x="282.9" y="266.1">NORME FILETAGE SELON NIHS SAUF INDICATION</text>
<text x="287.1" y="269.9">0</text>
<text x="296.2" y="269.9">&gt; 6</text>
<text x="306" y="269.9">&gt; 30</text>
<text x="315.8" y="269.9">&gt; 120</text>
<text x="335.1" y="264.8">UNITE: mm</text>
<text x="285.2" y="272.5">...6</text>
<text x="295" y="272.5">...30</text>
<text x="304.8" y="272.5">...120</text>
<text x="315.2" y="272.5">...400</text>
<text x="326.2" y="271.2">ANGLE</text>
</g>
<g font-size="2">
<text x="229.4" y="141.2" transform="rotate(25 229.4 141.2)">+10</text>
<text x="229.8" y="143.7" transform="rotate(25 229.8 143.7)">0</text>
<text x="263.8" y="140.5" transform="rotate(-24 263.8 140.5)">+10</text>
<text x="265.9" y="141.8" transform="rotate(-24 265.9 141.8)">0</text>
</g>
<g font-size="1.8">
<text x="280.4" y="285.1">CE DERNIER EST RESERVE AU SEUL DESTINATAIRE AUTORISE.</text>
<text x="281.4" y="287.3">SANS AUTORISATION ECRITE PREALABLE, IL NE PEUT ETRE</text>
<text x="284.1" y="282.8">TOUS NOS DROITS SUR CE DOCUMENT SONT RESERVES.</text>
<text x="282" y="289.6">NI COPIE, NI REPRODUIT, NI COMMUNIQUE A DES TIERS.</text>
</g>
</svg>
